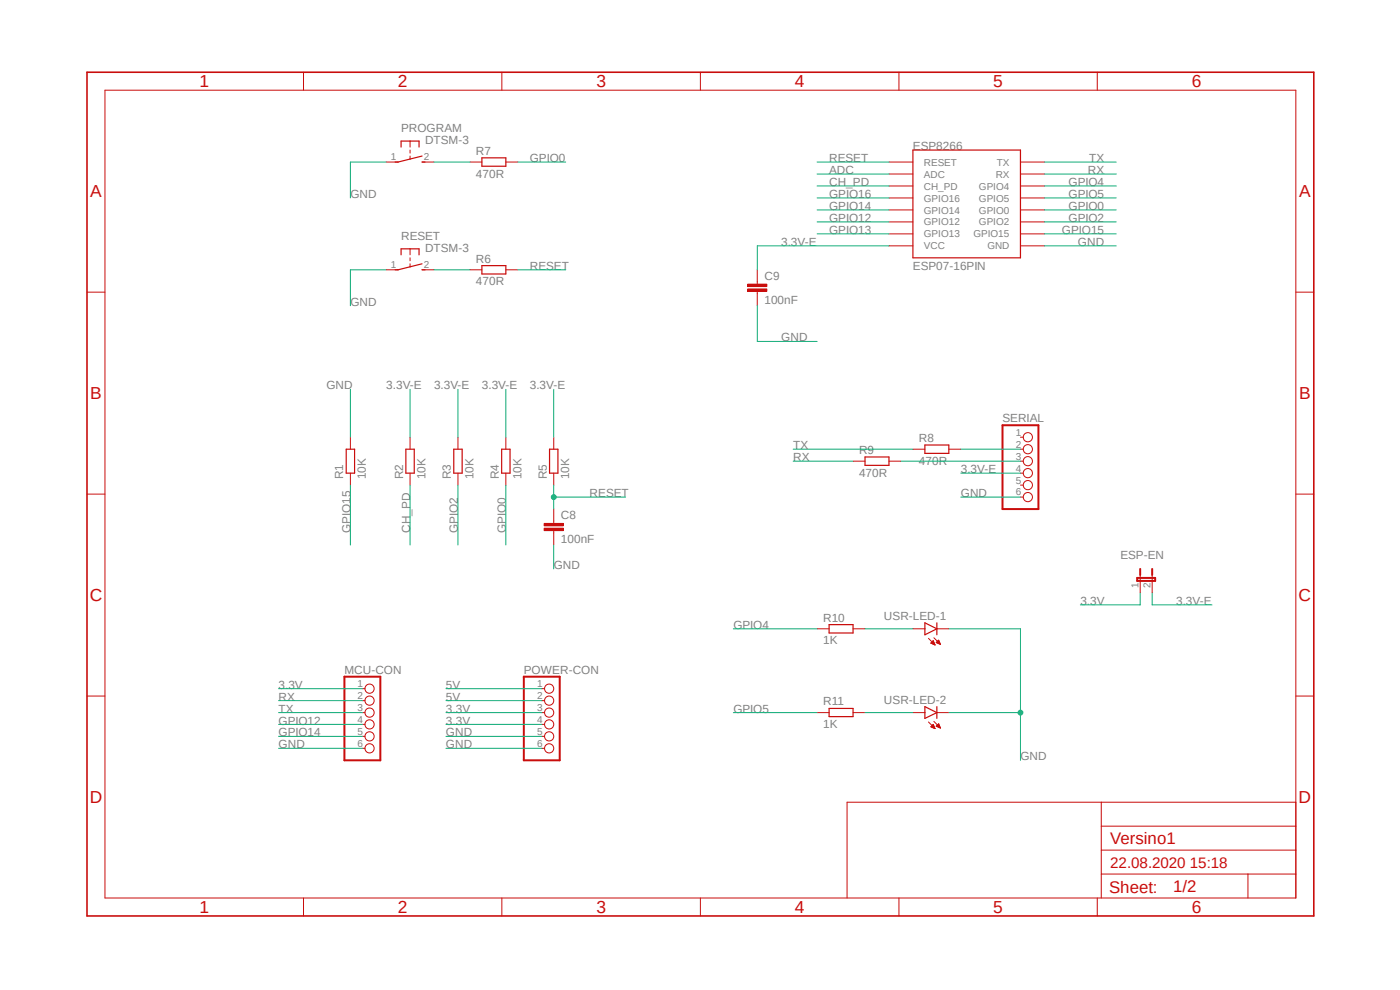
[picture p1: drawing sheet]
<svg xmlns="http://www.w3.org/2000/svg" width="297mm" height="210mm" viewBox="0 0 297 210" stroke-linecap="round" stroke-linejoin="round" font-family="sans-serif">
<path d="M17.9 15l261.2 179.9M279.1 15l-261.2 179.9" fill="none" stroke="#fff" stroke-width=".21"/>
<g fill="none" stroke="#c90d0c" stroke-width=".21">
<path d="M22.3 19.1h252.6v171.4h-252.6zM64.4 15.3v3.8M106.5 15.3v3.8M148.6 15.3v3.8M190.7 15.3v3.8M232.8 15.3v3.8M81.9 34.4h2.6M87 29.9v1.3M87 31.8v.7M87 33.1v.6M89.5 34.4h2.6M99.7 34.4h2.5"/>
<path d="M107.3 34.4h2.6M188.6 34.4h5.1M188.6 36.9h5.1M188.6 39.5h5.1M216.5 34.4h5.1M216.5 36.9h5.1M216.5 39.5h5.1M81.9 57.2h2.6M87 52.8v1.3M87 54.7v.6M87 56v.6M89.5 57.2h2.6"/>
<path d="M99.7 57.2h2.5M107.3 57.2h2.6M188.6 42h5.1M188.6 44.5h5.1M188.6 47.1h5.1M188.6 49.6h5.1M188.6 52.2h5.1M216.5 42h5.1M216.5 44.5h5.1M216.5 47.1h5.1M216.5 49.6h5.1M216.5 52.2h5.1"/>
<path d="M18.5 62h3.8M274.9 62h3.8M74.3 92.8v2.5M87 92.8v2.5M97.2 92.8v2.5M107.3 92.8v2.5M117.5 92.8v2.5M181 97.8h2.5M188.6 97.8h2.5M193.7 95.3h2.5M201.3 95.3h2.5M216.5 92.8h.6"/>
<path d="M216.5 95.3h.6M216.5 97.8h.6M18.5 104.8h3.8M74.3 100.4v2.5M87 100.4v2.5M97.2 100.4v2.5M107.3 100.4v2.5M117.5 100.4v2.5M117.5 110.5v.5M117.5 112.6v.5M216.5 100.4h.6M216.5 102.9h.6"/>
<path d="M216.5 105.5h.6M274.9 104.8h3.8M173.4 133.4h2.5M181 133.4h2.5M193.7 133.4h2.5M197 135.4l1.4 1.4M197.5 136.4h.7M197.6 136.5h.6M197.6 136.3h.5M197.7 136.2h.4M197.8 136.6h.4M197.8 136.1h.3"/>
<path d="M197.9 136h.1M198 135.9h.1M198 135.9l-.5 .5 .9 .4M198 135.9l.4 .9M198 136.7h.3M198.1 135.3l1.4 1.4M198.2 136.7h.1M198.6 136.3h.7M198.6 136.3l.9 .4M198.7 136.2h.6M198.8 133.4h2.5M198.8 136.4h.6"/>
<path d="M198.8 136.1h.5M198.9 136h.3M199 135.9h.2M199 136.5h.4M199.1 135.8h.1M199.1 135.8l-.5 .5M199.1 135.8l.4 .9M199.2 136.6h.2M199.4 136.7h.1M18.5 147.7h3.8M76.9 151.2h.5M76.9 153.7h.5"/>
<path d="M76.9 146.1h.5M76.9 148.6h.5M76.9 156.2h.5M76.9 158.7h.5M114.9 151.2h.6M114.9 153.7h.6M114.9 146.1h.6M114.9 148.6h.6M114.9 156.2h.6M114.9 158.7h.6M173.4 151.2h2.5M181 151.2h2.5"/>
<path d="M193.7 151.2h2.5M197 153.2l1.4 1.4M197.5 154.2l.5-.5 .4 .9zM197.5 154.1h.7M197.6 154.3h.6M197.6 154.1h.5M197.7 154h.4M197.8 154.3h.4M197.8 153.9h.3M197.9 153.8h.1M198 153.7h.1M198 154.4h.3"/>
<path d="M198.1 153l1.4 1.4M198.2 154.5h.1M198.6 154.1h.7M198.6 154.1l.9 .3M198.6 154.1l.5-.6 .4 .9M198.7 154h.6M198.8 151.2h2.5M198.8 154.1h.6M198.8 153.9h.5M198.9 153.8h.3M199 153.7h.2M199 154.3h.4"/>
<path d="M199.1 153.6h.1M199.2 154.3h.2M199.4 154.4h.1M274.9 147.7h3.8M233.6 170.2v20.3M233.6 175.3h41.3M274.9 170.2h-95.2v20.3M64.4 190.5v3.8M106.5 190.5v3.8M148.6 190.5v3.8M190.7 190.5v3.8M232.8 190.5v3.8"/>
<path d="M233.6 185.4h41.3M233.6 180.3h41.3M264.8 185.4v5.1"/>
<circle cx="218.1" cy="92.8" r=".98"/>
<circle cx="218.1" cy="97.8" r=".98"/>
<circle cx="218.1" cy="95.3" r=".98"/>
<circle cx="218.1" cy="100.4" r=".98"/>
<circle cx="218.1" cy="102.9" r=".98"/>
<circle cx="218.1" cy="105.5" r=".98"/>
<circle cx="78.4" cy="148.6" r=".98"/>
<circle cx="78.4" cy="156.2" r=".98"/>
<circle cx="78.4" cy="151.2" r=".98"/>
<circle cx="78.4" cy="146.1" r=".98"/>
<circle cx="78.4" cy="153.7" r=".98"/>
<circle cx="78.4" cy="158.7" r=".98"/>
<circle cx="116.5" cy="156.2" r=".98"/>
<circle cx="116.5" cy="148.6" r=".98"/>
<circle cx="116.5" cy="146.1" r=".98"/>
<circle cx="116.5" cy="153.7" r=".98"/>
<circle cx="116.5" cy="151.2" r=".98"/>
<circle cx="116.5" cy="158.7" r=".98"/>
</g>
<path d="M18.5 15.3h260.2v179h-260.2z" fill="none" stroke="#c90d0c" stroke-width=".34"/>
<g fill="none" stroke="#c90d0c" stroke-width=".25">
<path d="M85.1 31.2v-1.3h3.8v1.3M89.5 33.1l-5 1.3h-.7M89.5 34.4h.7M102.2 33.5h5.1v1.8h-5.1zM193.7 31.8h22.8v22.9h-22.8zM85.1 54.1v-1.3h3.8v1.3M89.5 56l-5 1.2h-.7M89.5 57.2h.7M102.2 56.3h5.1v1.8h-5.1zM73.4 95.3h1.8v5.1h-1.8zM86.1 95.3h1.8v5.1h-1.8zM96.3 95.3h1.7v5.1h-1.7z"/>
<path d="M106.4 95.3h1.8v5.1h-1.8zM116.6 95.3h1.8v5.1h-1.8zM183.5 96.9h5.1v1.8h-5.1zM196.2 94.4h5.1v1.8h-5.1zM175.9 132.5h5.1v1.8h-5.1zM196.2 132.1l2.6 1.3-2.6 1.3zM198.8 132.1v2.6M175.9 150.3h5.1v1.7h-5.1zM196.2 149.9l2.6 1.3-2.6 1.2zM198.8 149.9v2.5"/>
</g>
<path d="M212.7 90.2h7.6v17.8h-7.6zM73.1 143.6h7.6v17.7h-7.6zM111.1 143.6h7.6v17.7h-7.6z" fill="none" stroke="#c90d0c" stroke-width=".42"/>
<path d="M115.4 112.1h4.1v.5h-4.1z" fill-rule="evenodd" fill="#c90d0c"/>
<path d="M115.4 112.1h4.1v.5h-4.1z" fill="none" stroke="#c90d0c" stroke-width=".21"/>
<path d="M115.4 111h4.1v.5h-4.1z" fill-rule="evenodd" fill="#c90d0c"/>
<path d="M160.7 59.8v.5M160.7 61.8v.5M115.4 111h4.1v.5h-4.1zM117.5 108v2.5M117.5 113.1v2.5" fill="none" stroke="#c90d0c" stroke-width=".21"/>
<path d="M158.6 61.3h4.1v.5h-4.1z" fill-rule="evenodd" fill="#c90d0c"/>
<path d="M158.6 61.3h4.1v.5h-4.1z" fill="none" stroke="#c90d0c" stroke-width=".21"/>
<path d="M158.6 60.3h4.1v.5h-4.1z" fill-rule="evenodd" fill="#c90d0c"/>
<path d="M160.7 57.2v2.6M158.6 60.3h4.1v.5h-4.1zM160.7 62.3v2.6M241.9 122v3.8M244.4 122v3.8" fill="none" stroke="#c90d0c" stroke-width=".21"/>
<path d="M241.3 122.6h3.8v.6h-3.8zM241.9 120.7v1.3M244.4 120.7v1.3" fill="none" stroke="#c90d0c" stroke-width=".42"/>
<path d="M173.4 34.4h15.2M117.5 102.9v5.1M117.5 105.5h15.2" fill="none" stroke="#0dab76" stroke-width=".21"/>
<circle cx="117.5" cy="105.5" r=".51" fill="#0dab76"/>
<g fill="none" stroke="#0dab76" stroke-width=".21">
<path d="M81.9 34.4h-7.6v7.6M173.4 36.9h15.2M173.4 39.5h15.2M81.9 57.2h-7.6v7.7M109.9 57.2h10.1M173.4 44.5h15.2M188.6 52.2h-27.9v5M221.6 52.2h15.2M160.7 64.9v7.5h12.7M74.3 82.6v10.2M87 82.6v10.2M97.2 82.6v10.2"/>
<path d="M107.3 82.6v10.2M117.5 82.6v10.2M87 102.9v12.7M117.5 115.6v5.1M203.8 100.4h12.7M203.8 105.5h12.7M201.3 133.4h15.2v27.9M244.4 125.8v2.5h12.7M59.1 156.2h17.8M201.3 151.2h15.2"/>
<circle cx="117.5" cy="105.5" r=".51"/>
</g>
<circle cx="216.5" cy="151.2" r=".51" fill="#0dab76"/>
<g fill="none" stroke="#0dab76" stroke-width=".21">
<path d="M92.1 34.4h7.6M109.9 34.4h10.1M221.6 34.4h15.2M221.6 39.5h15.2M221.6 36.9h15.2M92.1 57.2h7.6M173.4 49.6h15.2M173.4 47.1h15.2M173.4 42h15.2M221.6 49.6h15.2M221.6 47.1h15.2M221.6 44.5h15.2"/>
<path d="M221.6 42h15.2M168.3 97.8h12.7M168.3 95.3h25.4M191.1 97.8h25.4M203.8 95.3h12.7M74.3 102.9v12.7M97.2 102.9v12.7M107.3 102.9v12.7M155.6 133.4h17.8M183.5 133.4h10.2M241.9 125.8v2.5h-12.7M59.1 158.7h17.8"/>
<path d="M59.1 151.2h17.8M59.1 148.6h17.8M59.1 153.7h17.8M59.1 146.1h17.8M94.6 158.7h20.3M94.6 156.2h20.3M94.6 151.2h20.3M94.6 148.6h20.3M94.6 153.7h20.3M94.6 146.1h20.3M155.6 151.2h17.8M183.5 151.2h10.2"/>
<circle cx="216.5" cy="151.2" r=".51"/>
</g>
<g font-size="3.7" fill="#c90d0c">
<text x="42.3" y="18.5">1</text>
<text x="84.4" y="18.5">2</text>
<text x="126.5" y="18.5">3</text>
<text x="168.6" y="18.5">4</text>
<text x="210.7" y="18.5">5</text>
<text x="252.9" y="18.5">6</text>
<text x="19.1" y="41.9">A</text>
<text x="275.6" y="41.9">A</text>
<text x="19.1" y="84.7">B</text>
<text x="275.6" y="84.7">B</text>
<text x="19" y="127.5">C</text>
<text x="275.5" y="127.5">C</text>
<text x="19" y="170.4">D</text>
<text x="275.5" y="170.4">D</text>
<text x="42.3" y="193.7">1</text>
<text x="84.4" y="193.7">2</text>
<text x="126.5" y="193.7">3</text>
<text x="168.6" y="193.7">4</text>
<text x="210.7" y="193.7">5</text>
<text x="252.9" y="193.7">6</text>
</g>
<g font-size="3.6" fill="#c90d0c">
<text x="235.5" y="179.1">Versino1</text>
<text x="235.3" y="189.4">Sheet:</text>
<text x="248.9" y="189.2">1/2</text>
</g>
<text font-size="3.2" fill="#c90d0c" x="235.5" y="184.1">22.08.2020 15:18</text>
<g font-size="2.5" fill="#808080">
<text x="85.1" y="28">PROGRAM</text>
<text x="90.2" y="30.6">DTSM-3</text>
<text x="101" y="32.9">R7</text>
<text x="112.4" y="34.4">GPIO0</text>
<text x="175.9" y="34.4">RESET</text>
<text x="193.7" y="31.8">ESP8266</text>
<text x="231.1" y="34.4">TX</text>
<text x="74.3" y="42">GND</text>
<text x="101" y="37.7">470R</text>
<text x="175.9" y="36.9">ADC</text>
<text x="175.9" y="39.5">CH_PD</text>
<text x="175.9" y="42">GPIO16</text>
<text x="226.7" y="42">GPIO5</text>
<text x="226.7" y="39.5">GPIO4</text>
<text x="230.8" y="36.9">RX</text>
<text x="175.9" y="44.5">GPIO14</text>
<text x="175.9" y="47.1">GPIO12</text>
<text x="226.7" y="47.1">GPIO2</text>
<text x="226.7" y="44.5">GPIO0</text>
<text x="85.1" y="50.9">RESET</text>
<text x="90.2" y="53.4">DTSM-3</text>
<text x="165.7" y="52.2">3.3V-E</text>
<text x="175.9" y="49.6">GPIO13</text>
<text x="225.3" y="49.6">GPIO15</text>
<text x="228.7" y="52.2">GND</text>
<text x="101" y="55.7">R6</text>
<text x="112.4" y="57.2">RESET</text>
<text x="162.2" y="59.4">C9</text>
<text x="193.7" y="57.2">ESP07-16PIN</text>
<text x="74.3" y="64.9">GND</text>
<text x="101" y="60.5">470R</text>
<text x="162.2" y="64.5">100nF</text>
<text x="165.7" y="72.4">GND</text>
<text x="69.3" y="82.6">GND</text>
<text x="82" y="82.6">3.3V-E</text>
<text x="92.1" y="82.6">3.3V-E</text>
<text x="102.2" y="82.6">3.3V-E</text>
<text x="112.4" y="82.6">3.3V-E</text>
<text x="212.7" y="89.6">SERIAL</text>
<text x="168.3" y="95.3">TX</text>
<text x="194.9" y="93.8">R8</text>
<text x="72.8" y="101.6" transform="rotate(-90 72.8 101.6)">R1</text>
<text x="77.6" y="101.6" transform="rotate(-90 77.6 101.6)">10K</text>
<text x="85.5" y="101.6" transform="rotate(-90 85.5 101.6)">R2</text>
<text x="90.3" y="101.6" transform="rotate(-90 90.3 101.6)">10K</text>
<text x="95.7" y="101.6" transform="rotate(-90 95.7 101.6)">R3</text>
<text x="100.5" y="101.6" transform="rotate(-90 100.5 101.6)">10K</text>
<text x="105.8" y="101.6" transform="rotate(-90 105.8 101.6)">R4</text>
<text x="110.6" y="101.6" transform="rotate(-90 110.6 101.6)">10K</text>
<text x="116" y="101.6" transform="rotate(-90 116 101.6)">R5</text>
<text x="120.8" y="101.6" transform="rotate(-90 120.8 101.6)">10K</text>
<text x="168.3" y="97.8">RX</text>
<text x="182.2" y="101.1">470R</text>
<text x="182.2" y="96.4">R9</text>
<text x="194.9" y="98.6">470R</text>
<text x="203.8" y="100.4">3.3V-E</text>
<text x="125.1" y="105.5">RESET</text>
<text x="203.8" y="105.5">GND</text>
<text x="74.3" y="113.1" transform="rotate(-90 74.3 113.1)">GPIO15</text>
<text x="87" y="113.1" transform="rotate(-90 87 113.1)">CH_PD</text>
<text x="97.2" y="113.1" transform="rotate(-90 97.2 113.1)">GPIO2</text>
<text x="107.3" y="113.1" transform="rotate(-90 107.3 113.1)">GPIO0</text>
<text x="119" y="110.2">C8</text>
<text x="119" y="115.2">100nF</text>
<text x="237.7" y="118.7">ESP-EN</text>
<text x="117.5" y="120.7">GND</text>
<text x="174.6" y="131.9">R10</text>
<text x="187.5" y="131.6">USR-LED-1</text>
<text x="229.2" y="128.3">3.3V</text>
<text x="249.5" y="128.3">3.3V-E</text>
<text x="155.6" y="133.4">GPIO4</text>
<text x="174.6" y="136.7">1K</text>
<text x="73.1" y="142.9">MCU-CON</text>
<text x="111.1" y="142.9">POWER-CON</text>
<text x="59.1" y="148.6">RX</text>
<text x="59.1" y="146.1">3.3V</text>
<text x="94.6" y="148.6">5V</text>
<text x="94.6" y="146.1">5V</text>
<text x="174.6" y="149.7">R11</text>
<text x="187.5" y="149.4">USR-LED-2</text>
<text x="59.1" y="151.2">TX</text>
<text x="59.1" y="153.7">GPIO12</text>
<text x="94.6" y="151.2">3.3V</text>
<text x="94.6" y="153.7">3.3V</text>
<text x="155.6" y="151.2">GPIO5</text>
<text x="174.6" y="154.4">1K</text>
<text x="59.1" y="156.2">GPIO14</text>
<text x="59.1" y="158.8">GND</text>
<text x="94.6" y="158.8">GND</text>
<text x="94.6" y="156.2">GND</text>
<text x="216.5" y="161.3">GND</text>
</g>
<g font-size="2.1" fill="#808080">
<text x="82.9" y="34">1</text>
<text x="89.9" y="34">2</text>
<text x="196" y="35.1">RESET</text>
<text x="211.5" y="35.1">TX</text>
<text x="196" y="37.7">ADC</text>
<text x="196" y="40.2">CH_PD</text>
<text x="207.7" y="40.2">GPIO4</text>
<text x="211.2" y="37.7">RX</text>
<text x="196" y="42.8">GPIO16</text>
<text x="196" y="45.3">GPIO14</text>
<text x="196" y="47.8">GPIO12</text>
<text x="207.7" y="47.8">GPIO2</text>
<text x="207.7" y="45.3">GPIO0</text>
<text x="207.7" y="42.8">GPIO5</text>
<text x="196" y="50.4">GPIO13</text>
<text x="196" y="52.9">VCC</text>
<text x="206.5" y="50.4">GPIO15</text>
<text x="209.5" y="52.9">GND</text>
<text x="82.9" y="56.9">1</text>
<text x="89.9" y="56.9">2</text>
<text x="215.5" y="92.4">1</text>
<text x="215.5" y="95">2</text>
<text x="215.5" y="97.5">3</text>
<text x="215.5" y="100">4</text>
<text x="215.5" y="102.6">5</text>
<text x="215.5" y="105.1">6</text>
<text x="241.6" y="124.8" transform="rotate(-90 241.6 124.8)">1</text>
<text x="244.1" y="124.8" transform="rotate(-90 244.1 124.8)">2</text>
<text x="75.9" y="145.7">1</text>
<text x="75.9" y="148.3">2</text>
<text x="114" y="145.7">1</text>
<text x="114" y="148.3">2</text>
<text x="75.9" y="150.8">3</text>
<text x="75.9" y="153.3">4</text>
<text x="75.9" y="155.9">5</text>
<text x="114" y="150.8">3</text>
<text x="114" y="153.3">4</text>
<text x="114" y="155.9">5</text>
<text x="75.9" y="158.4">6</text>
<text x="114" y="158.4">6</text>
</g>
</svg>
